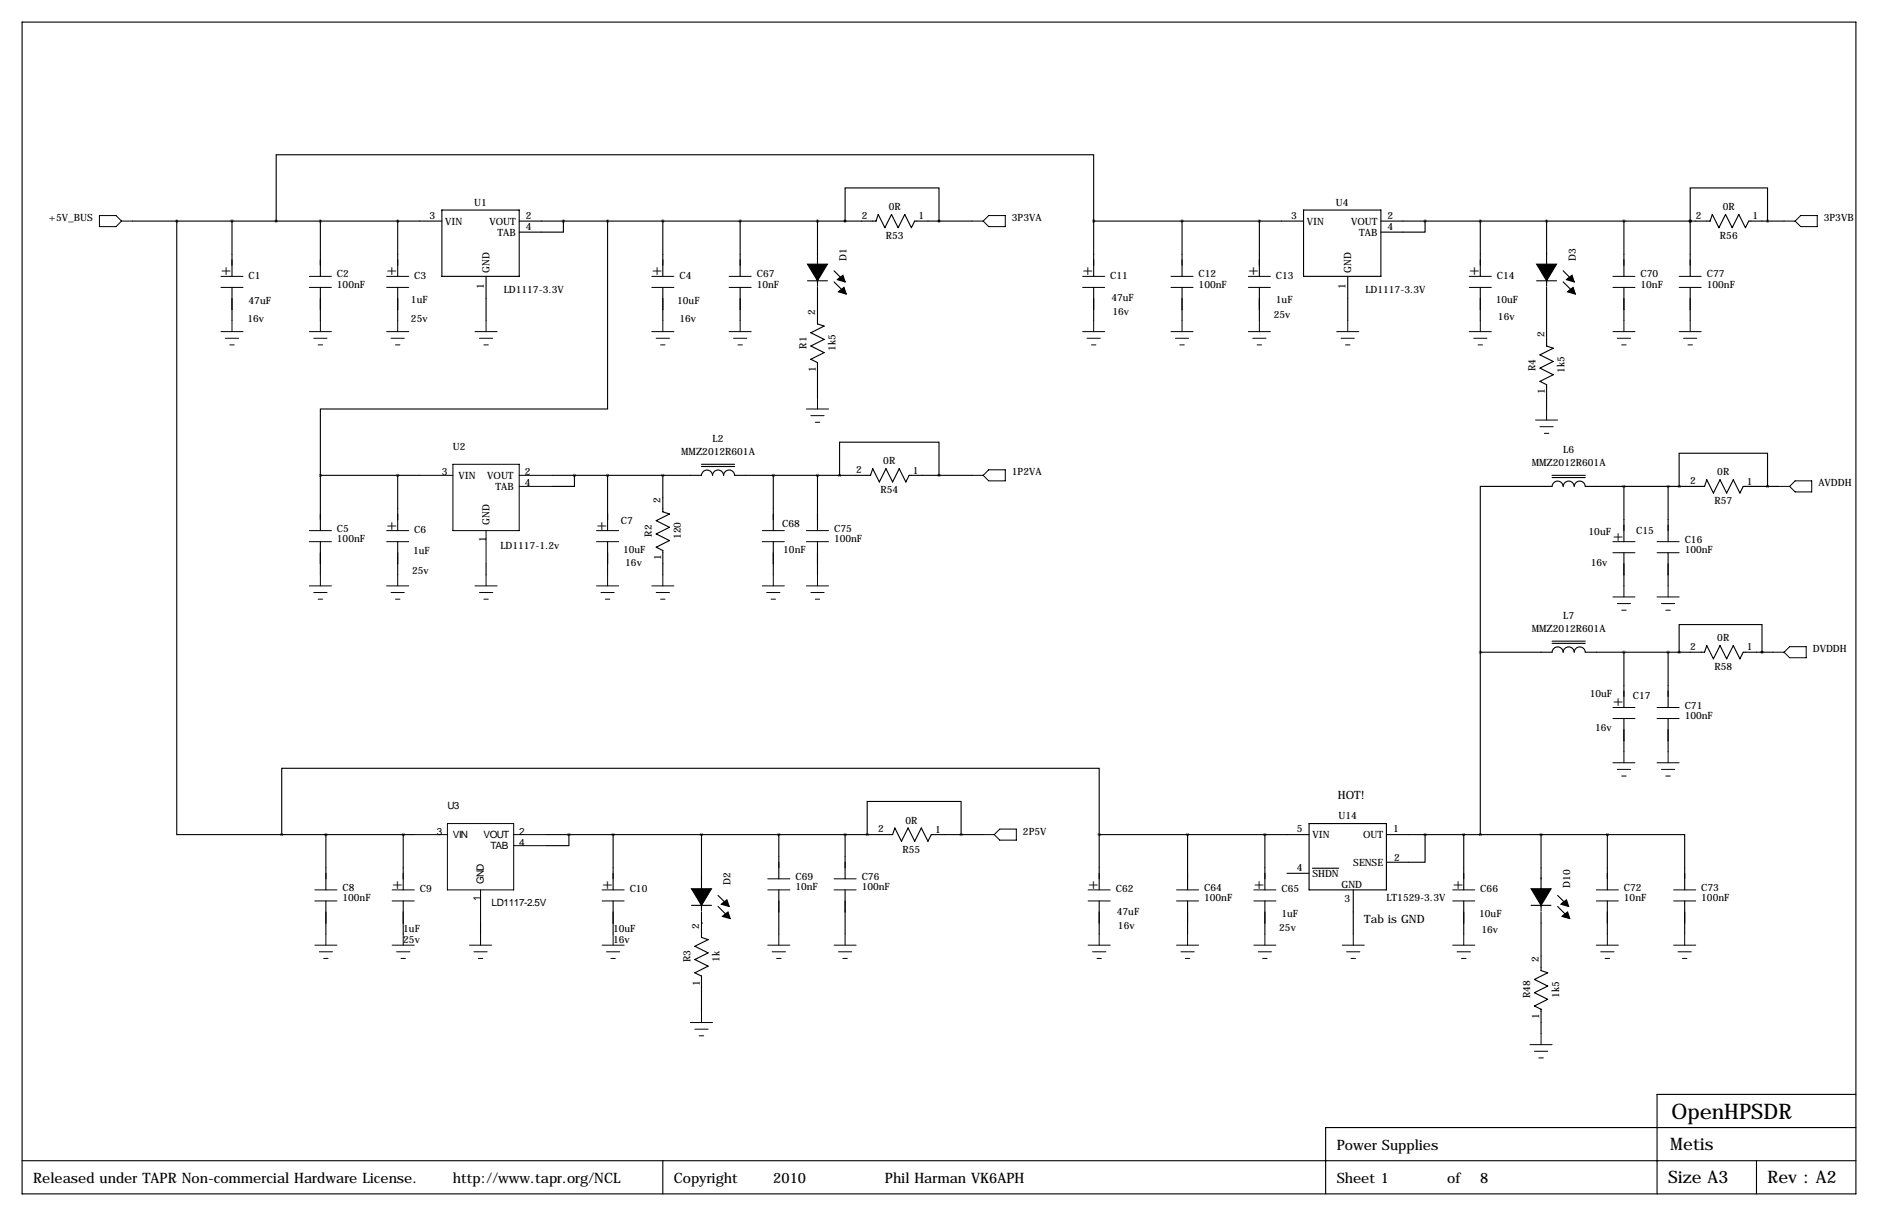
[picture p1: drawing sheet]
<svg xmlns="http://www.w3.org/2000/svg" width="432mm" height="279mm" viewBox="0 0 432 279" stroke-linecap="round" stroke-linejoin="round" font-family="sans-serif">
<g fill="none" stroke="#000" stroke-width=".25">
<path d="M5.1 5.1h421.6v269.2h-421.6zM30.5 50.8h71.1M40.6 50.8v141h24.2M53.3 50.8v12.7M63.5 50.8v-15.2h188v15.2M73.7 50.8v12.7M91.4 50.8v12.7M101.6 48.3h17.8v15.2h-17.8zM119.4 50.8h82l.5-1.5 1.6 3 1.5-3 1.5 3 1.5-3 1.5 3 .8-1.5h13.2M129.5 50.8v2.5h-10.1M139.7 50.8v43.2h-66v15.2M152.4 50.8v12.7"/>
<path d="M170.2 50.8v12.7M188 50.8v15M194.3 50.8v-7.6h21.6v7.6M251.5 50.8h48.2M251.5 50.8v12.7M271.8 50.8v12.7M289.6 50.8v12.7M299.7 48.3h17.8v15.2h-17.8zM317.5 50.8h75.7l.5-1.5 1.5 3 1.5-3 1.6 3 1.5-3 1.5 3 .8-1.5h8.1M327.7 50.8v2.5h-10.2M340.4 50.8v12.7M355.6 50.8v15"/>
<path d="M373.4 50.8v12.7M388.6 50.8h.1M388.6 50.8v-7.6h17.8v7.6M388.6 50.8v12.7M53.3 66v7.7M73.7 66v7.7M91.4 66v7.7M111.8 63.5v10.2M152.4 66v7.7M170.2 66v7.7M185.7 64.5h4.5M188 66v8.4l1.5 .5-3.1 1.6 3.1 1.5-3.1 1.5 3.1 1.5-3.1 1.5 1.6 .8v8.1"/>
<path d="M191.8 62.2l2.5 2.6M191.8 64.8l2.5 2.5M251.5 66v7.7M271.8 66v7.7M289.6 66v7.7M309.9 63.5v10.2M340.4 66v7.7M353.3 64.5h4.6M355.6 66v13.5l1.5 .5-3 1.5 3 1.6-3 1.5 3 1.5-3 1.5 1.5 .8v5.6M359.4 62.2l2.5 2.6M359.4 64.8l2.5 2.5M373.4 66v7.7"/>
<path d="M388.6 66v7.7M73.7 109.2v12.7M73.7 109.2h22.8M91.4 109.2v12.7M127 109.2h34.3a1.27 1.27 0 0 1 1.3-1.2 1.27 1.27 0 0 1 1.2 1.2 1.27 1.27 0 0 1 1.3-1.2 1.27 1.27 0 0 1 1.3 1.2 1.27 1.27 0 0 1 1.2-1.2 1.27 1.27 0 0 1 1.3 1.2M132.1 109.2v2.6h-5.1M139.7 109.2v12.7M152.4 109.2v8.4l1.5 .5-3 1.5 3 1.6-3 1.5 3 1.5-3 1.5 1.5 .8v5.6M161.3 107.2h7.6M161.3 106.7h7.6M168.9 109.2h31.3l.5-1.5 1.5 3 1.5-3 1.5 3 1.6-3 1.5 3 .7-1.5h14.5M177.8 109.2v12.7"/>
<path d="M188 109.2v12.7M193 109.2v-7.6h22.9v7.6M356.9 109.2h7.6M356.9 109.7h7.6M373.4 111.8v12.7M383.5 111.8v12.7M386.1 111.8v-7.7h20.3v7.7M408.9 111.8h-8.1l-.8 1.5-1.5-3.1-1.5 3.1-1.5-3.1-1.5 3.1-1.6-3.1-.5 1.6h-27.4a1.27 1.27 0 0 0-1.3-1.3 1.27 1.27 0 0 0-1.3 1.3 1.27 1.27 0 0 0-1.2-1.3 1.27 1.27 0 0 0-1.3 1.3 1.27 1.27 0 0 0-1.3-1.3 1.27 1.27 0 0 0-1.2 1.2l-16.5 .1v38.1M73.7 124.5v7.6M91.4 124.5v7.6M111.8 129.5v2.6M139.7 124.5v7.6"/>
<path d="M177.8 124.5v7.6M188 124.5v7.6M373.4 127v7.6M383.5 127v7.6M340.4 149.9l16.5-.1a1.27 1.27 0 0 1 1.2-1.2 1.27 1.27 0 0 1 1.3 1.3 1.27 1.27 0 0 1 1.3-1.3 1.27 1.27 0 0 1 1.2 1.3 1.27 1.27 0 0 1 1.3-1.3 1.27 1.27 0 0 1 1.3 1.3h27.4l.5-1.6 1.6 3.1 1.5-3.1 1.5 3.1 1.5-3.1 1.5 3.1 .8-1.5h6.9M340.4 149.9v41.9M356.9 147.8h7.6M356.9 147.3h7.6M373.4 149.9v12.7M383.5 149.9v12.7M386.1 149.9v-6.4h19v6.4M373.4 165.1v7.6"/>
<path d="M383.5 165.1v7.6M64.8 191.8v-15.3h187.9v15.3M64.8 191.8h30.4M74.9 191.8v12.7M92.7 191.8v12.7M125.7 191.8h79.5l.5-1.6 1.6 3.1 1.5-3.1 1.5 3.1 1.5-3.1 1.6 3.1 .7-1.5h12M130.8 191.8v2.5h-5.1M141 191.8v12.7M161.3 191.8v17.5M179.1 191.8v10.1M194.3 191.8v10.1M199.4 191.8v-7.7h21.6v7.7"/>
<path d="M252.7 191.8v12.7M252.7 191.8h48.3M273 191.8v12.7M290.8 191.8v12.7M301 189.2h17.8v15.3h-17.8zM301.8 199.5h6M318.8 191.8h50.8M327.7 191.8v6.3h-8.9M336.5 191.8v12.7M354.3 191.8v17.5M369.6 191.8h17.7v12.7M369.6 191.8v12.7"/>
<path d="M74.9 207v7.6M92.7 207v7.6M110.5 212.1v2.5M141 207v7.6M159 208h4.6M161.3 212.1h.1M161.3 209.5v5.9l1.5 .5-3 1.5 3 1.5-3 1.6 3 1.5-3 1.5 1.5 .8v8.1M165.1 205.7l2.5 2.6M165.1 208.3l2.5 2.5M179.1 204.5v10.1M194.3 204.5v10.1M252.7 207v7.6"/>
<path d="M273 207v7.6M290.8 207v7.6M295.9 200.7h5.1M311.1 204.5v10.1M336.5 207v7.6M352 208h4.6M354.3 209.5v13.5l1.6 .5-3.1 1.5 3.1 1.6-3.1 1.5 3.1 1.5-3.1 1.5 1.5 .8v5.6M358.1 205.7l2.6 2.6M358.1 208.3l2.6 2.5M369.6 207v7.6M387.3 207v7.6M426.7 259.1h-121.9v15.2"/>
<path d="M426.7 251.5h-45.7v22.8M5.1 266.7h421.6M152.4 266.7v7.6M403.9 266.7v7.6"/>
</g>
<g fill="none" stroke="#000" stroke-width=".23">
<path d="M22.9 49.5h3.8l1.2 1.3-1.2 1.3h-3.8zM27.9 50.8h2.6M223.5 50.8h2.6M226.1 50.8l1.2-1.3h3.8v2.6h-3.8zM410.2 50.8h2.5M414 49.5h3.8v2.6h-3.8l-1.3-1.3zM50.8 63.5h5.1M50.8 66h5.1M50.8 76.2h5.1M51.8 77.7h3.1M52.8 79.2h1M53.3 73.7v2.5"/>
<path d="M71.1 63.5h5.1M71.1 66h5.1M71.1 76.2h5.1M72.1 77.7h3.1M73.2 79.2h1M73.7 73.7v2.5M88.9 63.5h5.1M88.9 66h5.1M88.9 76.2h5.1M89.9 77.7h3.1M90.9 79.2h1M91.4 73.7v2.5"/>
<path d="M109.2 76.2h5.1M110.2 77.7h3.1M111.3 79.2h1M111.8 73.7v2.5M149.9 63.5h5M149.9 66h5M149.9 76.2h5M150.9 77.7h3M151.9 79.2h1M152.4 73.7v2.5M167.6 63.5h5.1M167.6 66h5.1"/>
<path d="M167.6 76.2h5.1M168.7 77.7h3M169.7 79.2h1M170.2 73.7v2.5M248.9 63.5h5.1M248.9 66h5.1M248.9 76.2h5.1M249.9 77.7h3.1M251 79.2h1M251.5 73.7v2.5M269.2 63.5h5.1M269.2 66h5.1"/>
<path d="M269.2 76.2h5.1M270.3 77.7h3M271.3 79.2h1M271.8 73.7v2.5M287 63.5h5.1M287 66h5.1M287 76.2h5.1M288 77.7h3.1M289.1 79.2h1M289.6 73.7v2.5M307.3 76.2h5.1M308.4 77.7h3"/>
<path d="M309.4 79.2h1M309.9 73.7v2.5M337.8 63.5h5.1M337.8 66h5.1M337.8 76.2h5.1M338.8 77.7h3.1M339.9 79.2h1M340.4 73.7v2.5M370.8 63.5h5.1M370.8 66h5.1M370.8 76.2h5.1M371.9 77.7h3"/>
<path d="M372.9 79.2h1M373.4 73.7v2.5M386.1 63.5h5.1M386.1 66h5.1M386.1 76.2h5.1M387.1 77.7h3M388.1 79.2h1M388.6 73.7v2.5M185.4 94h5.1M186.4 95.5h3.1M187.5 97h1M188 91.4v2.6"/>
<path d="M353.1 96.5h5M354.1 98h3M355.1 99.6h1M355.6 94v2.5M96.5 109.2h7.6M104.1 106.7h15.3v15.2h-15.3zM119.4 109.2h7.6M119.4 111.8h7.6M223.5 109.2h2.6M226.1 109.2l1.2-1.3h3.8v2.6h-3.8zM408.9 111.8h2.6M411.5 111.8l1.2-1.3h3.9v2.5h-3.9z"/>
<path d="M71.1 121.9h5.1M71.1 124.5h5.1M71.1 134.6h5.1M72.1 136.1h3.1M73.2 137.7h1M73.7 132.1v2.5M88.9 121.9h5.1M88.9 124.5h5.1M88.9 134.6h5.1M89.9 136.1h3.1M90.9 137.7h1M91.4 132.1v2.5"/>
<path d="M109.2 134.6h5.1M110.2 136.1h3.1M111.3 137.7h1M111.8 121.9v7.6M111.8 132.1v2.5M137.2 121.9h5M137.2 124.5h5M137.2 134.6h5M138.2 136.1h3M139.2 137.7h1M139.7 132.1v2.5M149.9 134.6h5"/>
<path d="M150.9 136.1h3M151.9 137.7h1M152.4 132.1v2.5M175.3 121.9h5M175.3 124.5h5M175.3 134.6h5M176.3 136.1h3M177.3 137.7h1M177.8 132.1v2.5M185.4 121.9h5.1M185.4 124.5h5.1M185.4 134.6h5.1"/>
<path d="M186.4 136.1h3.1M187.5 137.7h1M188 132.1v2.5M370.8 124.5h5.1M370.8 127h5.1M370.8 137.2h5.1M371.9 138.7h3M373.4 134.6v2.6M381 124.5h5.1M381 127h5.1M381 137.2h5.1M382 138.7h3.1"/>
<path d="M383.5 134.6v2.6M372.9 140.2h1M383 140.2h1M407.7 149.9h2.5M411.5 148.6h3.8v2.5h-3.8l-1.3-1.2zM370.8 162.6h5.1M370.8 165.1h5.1M370.8 175.3h5.1M371.9 176.8h3M372.9 178.3h1M373.4 172.7v2.6M381 162.6h5.1"/>
<path d="M381 165.1h5.1M381 175.3h5.1M382 176.8h3.1M383 178.3h1M383.5 172.7v2.6M95.2 191.8h7.7M102.9 189.2h15.2v15.3h-15.2zM118.1 191.8h7.6M118.1 194.3h7.6M226.1 191.8h2.5M229.9 190.5h3.8v2.5h-3.8l-1.3-1.2zM72.4 204.5h5.1"/>
<path d="M72.4 207h5.1M72.4 217.2h5.1M73.4 218.7h3.1M74.9 214.6v2.6M90.2 204.5h5M90.2 207h5M90.2 217.2h5M91.2 218.7h3M92.7 214.6v2.6M107.9 217.2h5.1M109 218.7h3M110.5 204.5v7.6"/>
<path d="M110.5 214.6v2.6M138.4 204.5h5.1M138.4 207h5.1M138.4 217.2h5.1M139.4 218.7h3.1M141 214.6v2.6M176.5 204.5h5.1M176.5 201.9h5.1M176.5 217.2h5.1M177.5 218.7h3.1M179.1 214.6v2.6M191.8 204.5h5"/>
<path d="M191.8 201.9h5M191.8 217.2h5M192.8 218.7h3M194.3 214.6v2.6M250.2 204.5h5.1M250.2 207h5.1M250.2 217.2h5.1M251.2 218.7h3.1M252.7 214.6v2.6M270.5 204.5h5.1M270.5 207h5.1M270.5 217.2h5.1"/>
<path d="M271.5 218.7h3.1M273 214.6v2.6M288.3 204.5h5.1M288.3 207h5.1M288.3 217.2h5.1M289.3 218.7h3.1M290.8 214.6v2.6M308.6 217.2h5.1M309.6 218.7h3.1M311.1 214.6v2.6M334 204.5h5.1M334 207h5.1"/>
<path d="M334 217.2h5.1M335 218.7h3.1M336.5 214.6v2.6M367 204.5h5.1M367 207h5.1M367 217.2h5.1M368 218.7h3.1M369.6 214.6v2.6M384.8 204.5h5.1M384.8 207h5.1M384.8 217.2h5.1M385.8 218.7h3.1"/>
<path d="M387.3 214.6v2.6M74.4 220.2h1M92.2 220.2h1M110 220.2h1M140.5 220.2h1M158.7 234.9h5.1M159.8 236.5h3M160.8 238h1M161.3 232.4v2.5M178.6 220.2h1M193.8 220.2h1M252.2 220.2h1"/>
<path d="M272.5 220.2h1.1M290.3 220.2h1M310.6 220.2h1.1M336 220.2h1.1M354.3 237.5v2.5M369.1 220.2h1M386.8 220.2h1.1M351.8 240h5.1M352.8 241.6h3.1M353.8 243.1h1"/>
</g>
<g fill="#000" stroke="#000" stroke-width=".25">
<path d="M185.7 60.7h2.3v3.8zM188 60.7h2.2l-2.2 3.8zM192.5 64.3l1.3-1.1 .5 1.6zM192.8 67.1l1.3-1.1 .5 1.6zM353.3 60.7h2.3v3.8zM355.6 60.7h2.3l-2.3 3.8zM360.2 64.3l1.2-1.1 .5 1.6zM360.4 67.1l1.3-1.1 .5 1.6zM159 204.2h2.3v3.8zM161.3 204.2h2.3l-2.3 3.8zM165.9 207.8l1.2-1 .5 1.5zM166.1 210.6l1.3-1.1 .5 1.6z"/>
<path d="M352 204.2h2.3v3.8zM354.3 204.2h2.3l-2.3 3.8zM358.9 207.8l1.3-1 .5 1.5zM359.4 210.3l1-.8 .5 1.6-1.7-.5z"/>
</g>
<path d="M53.3 50.8a.05 .05 0 0 0 .1 0 .05 .05 0 0 0-.1 0zM73.6 50.8a.05 .05 0 0 0 .1 0 .05 .05 0 0 0-.1 0zM91.4 50.8a.05 .05 0 0 0 .1 0 .05 .05 0 0 0-.1 0zM129.5 50.8a.05 .05 0 0 0 .1 0 .05 .05 0 0 0-.1 0zM91.4 109.2a.05 .05 0 0 0 .1 0 .05 .05 0 0 0-.1 0zM73.6 109.2a.05 .05 0 0 0 .1 0 .05 .05 0 0 0-.1 0zM40.6 50.8a.05 .05 0 0 0 .1 0 .05 .05 0 0 0-.1 0zM74.9 191.8a.05 .05 0 0 0 .1 0 .05 .05 0 0 0-.1 0zM140.9 191.8a.05 .05 0 0 0 .1 0 .05 .05 0 0 0-.1 0zM289.5 50.8a.05 .05 0 0 0 .1 0 .05 .05 0 0 0-.1 0zM327.6 50.8a.05 .05 0 0 0 .1 0 .05 .05 0 0 0-.1 0zM251.4 50.8a.05 .05 0 0 0 .1 0 .05 .05 0 0 0-.1 0zM273 191.8a.05 .05 0 0 0 .1 0 .05 .05 0 0 0-.1 0zM290.8 191.8a.05 .05 0 0 0 .1 0 .05 .05 0 0 0-.1 0zM252.7 191.8a.05 .05 0 0 0 .1 0 .05 .05 0 0 0-.1 0zM64.7 191.8a.05 .05 0 0 0 .1 0 .05 .05 0 0 0-.1 0zM179 191.8a.05 .05 0 0 0 .1 0 .05 .05 0 0 0-.1 0zM336.5 191.8a.05 .05 0 0 0 .1 0 .05 .05 0 0 0-.1 0zM354.3 191.8a.05 .05 0 0 0 .1 0 .05 .05 0 0 0-.1 0zM369.5 191.8a.05 .05 0 0 0 .1 0 .05 .05 0 0 0-.1 0zM340.3 50.8a.05 .05 0 0 0 .1 0 .05 .05 0 0 0-.1 0zM340.3 191.8a.05 .05 0 0 0 .1 0 .05 .05 0 0 0-.1 0zM340.3 149.9a.05 .05 0 0 0 .1 0 .05 .05 0 0 0-.1 0zM327.6 191.8a.05 .05 0 0 0 .1 0 .05 .05 0 0 0-.1 0zM187.9 50.8a.05 .05 0 0 0 .1 0 .05 .05 0 0 0-.1 0zM187.9 109.2a.05 .05 0 0 0 .1 0 .05 .05 0 0 0-.1 0zM193 109.2a.05 .05 0 0 0 .1 0 .05 .05 0 0 0-.1 0zM383.5 149.9a.05 .05 0 0 0 .1 0 .05 .05 0 0 0-.1 0zM405.1 149.9a.05 .05 0 0 0 .1 0 .05 .05 0 0 0-.1 0zM383.5 111.8a.05 .05 0 0 0 .1 0 .05 .05 0 0 0-.1 0z" fill="#000" stroke="#000" stroke-width=".63"/>
<text font-size="4.9" x="384.3" y="257">OpenHPSDR</text>
<g font-size="4">
<text x="384" y="264.2">Metis</text>
<text x="383.5" y="271.8">Size A3</text>
<text x="406.4" y="271.8">Rev : A2</text>
</g>
<g font-size="3.6">
<text x="50.8" y="63.2">+</text>
<text x="88.9" y="63.2">+</text>
<text x="149.9" y="63.2">+</text>
<text x="248.9" y="63.2">+</text>
<text x="287" y="63.2">+</text>
<text x="337.8" y="63.2">+</text>
<text x="88.9" y="121.7">+</text>
<text x="137.2" y="121.7">+</text>
<text x="370.8" y="124.2">+</text>
<text x="370.8" y="162.3">+</text>
<text x="90.2" y="204.2">+</text>
<text x="138.4" y="204.2">+</text>
<text x="250.2" y="204.2">+</text>
<text x="288.3" y="204.2">+</text>
<text x="334" y="204.2">+</text>
</g>
<g font-size="3.3">
<text x="307.3" y="264.2">Power Supplies</text>
<text x="7.6" y="271.8">Released under TAPR Non-commercial Hardware License.</text>
<text x="104.1" y="271.8">http://www.tapr.org/NCL</text>
<text x="154.9" y="271.8">Copyright</text>
<text x="177.8" y="271.8">2010</text>
<text x="203.5" y="271.8">Phil Harman VK6APH</text>
<text x="307.3" y="271.8">Sheet 1</text>
<text x="332.7" y="271.8">of</text>
<text x="340.4" y="271.8">8</text>
</g>
<g font-size="2.6">
<text x="307.6" y="183.6">HOT!</text>
<text x="313.7" y="212.1">Tab is GND</text>
</g>
<g font-size="2.3">
<text x="109" y="47.2">U1</text>
<text x="307.2" y="47.2">U4</text>
<text x="11.2" y="50.8">+5V_BUS</text>
<text x="98.8" y="50.3">3</text>
<text x="102.4" y="51.6">VIN</text>
<text x="112.6" y="51.6">VOUT</text>
<text x="120.9" y="50.3">2</text>
<text x="120.9" y="52.8">4</text>
<text x="198.1" y="50.3">2</text>
<text x="204.4" y="48.3">0R</text>
<text x="211.2" y="50.4">1</text>
<text x="232.7" y="50.8">3P3VA</text>
<text x="296.9" y="50.3">3</text>
<text x="300.5" y="51.6">VIN</text>
<text x="310.7" y="51.6">VOUT</text>
<text x="319" y="50.3">2</text>
<text x="319" y="52.8">4</text>
<text x="389.9" y="50.3">2</text>
<text x="396.1" y="48.3">0R</text>
<text x="402.9" y="50.4">1</text>
<text x="419.4" y="50.8">3P3VB</text>
<text x="114.4" y="54.1">TAB</text>
<text x="194.7" y="59.9" transform="rotate(-90 194.7 59.9)">D1</text>
<text x="203.7" y="55">R53</text>
<text x="312.5" y="54.1">TAB</text>
<text x="362.3" y="59.9" transform="rotate(-90 362.3 59.9)">D3</text>
<text x="395.5" y="55">R56</text>
<text x="57.1" y="64">C1</text>
<text x="77.5" y="63.8">C2</text>
<text x="95.2" y="64">C3</text>
<text x="112.6" y="62.7" transform="rotate(-90 112.6 62.7)">GND</text>
<text x="156.2" y="64">C4</text>
<text x="174" y="63.8">C67</text>
<text x="255.3" y="64">C11</text>
<text x="275.6" y="63.8">C12</text>
<text x="293.4" y="64">C13</text>
<text x="310.7" y="62.7" transform="rotate(-90 310.7 62.7)">GND</text>
<text x="344.2" y="64">C14</text>
<text x="377.2" y="63.8">C70</text>
<text x="392.4" y="63.8">C77</text>
<text x="57.1" y="69.9">47uF</text>
<text x="77.5" y="66.1">100nF</text>
<text x="94.5" y="69.7">1uF</text>
<text x="111.3" y="66.3" transform="rotate(-90 111.3 66.3)">1</text>
<text x="115.8" y="67.4">LD1117-3.3V</text>
<text x="155.7" y="69.9">10uF</text>
<text x="174" y="66.1">10nF</text>
<text x="255.5" y="69.2">47uF</text>
<text x="275.6" y="66.1">100nF</text>
<text x="293.4" y="69.7">1uF</text>
<text x="309.4" y="66.3" transform="rotate(-90 309.4 66.3)">1</text>
<text x="313.9" y="67.4">LD1117-3.3V</text>
<text x="343.9" y="69.7">10uF</text>
<text x="377.2" y="66.1">10nF</text>
<text x="392.4" y="66.1">100nF</text>
<text x="56.9" y="74">16v</text>
<text x="94.5" y="74">25v</text>
<text x="156.2" y="74">16v</text>
<text x="187.5" y="72.4" transform="rotate(-90 187.5 72.4)">2</text>
<text x="255.8" y="72.5">16v</text>
<text x="292.9" y="73">25v</text>
<text x="344.4" y="73.5">16v</text>
<text x="355.1" y="77.5" transform="rotate(-90 355.1 77.5)">2</text>
<text x="185.4" y="80.1" transform="rotate(-90 185.4 80.1)">R1</text>
<text x="192.1" y="80.7" transform="rotate(-90 192.1 80.7)">1k5</text>
<text x="187.6" y="85.5" transform="rotate(-90 187.6 85.5)">1</text>
<text x="353.1" y="85.2" transform="rotate(-90 353.1 85.2)">R4</text>
<text x="359.8" y="85.7" transform="rotate(-90 359.8 85.7)">1k5</text>
<text x="355.2" y="90.6" transform="rotate(-90 355.2 90.6)">1</text>
<text x="163.8" y="101.6">L2</text>
<text x="104.1" y="103.4">U2</text>
<text x="156.6" y="104.5">MMZ2012R601A</text>
<text x="203.1" y="106.7">0R</text>
<text x="352.2" y="107">MMZ2012R601A</text>
<text x="359.4" y="104.1">L6</text>
<text x="101.6" y="109.2">3</text>
<text x="105.4" y="110">VIN</text>
<text x="112" y="110">VOUT</text>
<text x="113.9" y="112.6">TAB</text>
<text x="120.6" y="109.2">2</text>
<text x="120.6" y="111.8">4</text>
<text x="196.8" y="108.7">2</text>
<text x="202.4" y="113.4">R54</text>
<text x="209.9" y="108.8">1</text>
<text x="232.7" y="109.2">1P2VA</text>
<text x="388.6" y="111.3">2</text>
<text x="394.9" y="109.2">0R</text>
<text x="401.7" y="111.4">1</text>
<text x="418.1" y="111.8">AVDDH</text>
<text x="151.9" y="115.6" transform="rotate(-90 151.9 115.6)">2</text>
<text x="394.2" y="115.9">R57</text>
<text x="77.5" y="122.2">C5</text>
<text x="77.5" y="124.5">100nF</text>
<text x="95.2" y="122.4">C6</text>
<text x="111.8" y="124.5" transform="rotate(-90 111.8 124.5)">1</text>
<text x="112.6" y="120.7" transform="rotate(-90 112.6 120.7)">GND</text>
<text x="142.7" y="120.4">C7</text>
<text x="149.9" y="123.3" transform="rotate(-90 149.9 123.3)">R2</text>
<text x="156.6" y="123.9" transform="rotate(-90 156.6 123.9)">120</text>
<text x="179.8" y="121.2">C68</text>
<text x="191.8" y="122.2">C75</text>
<text x="191.8" y="124.5">100nF</text>
<text x="365.3" y="123">10uF</text>
<text x="376.2" y="122.7">C15</text>
<text x="387.3" y="124.7">C16</text>
<text x="94.7" y="131.9">25v</text>
<text x="95" y="127.3">1uF</text>
<text x="115.1" y="126.1">LD1117-1.2v</text>
<text x="143.3" y="127.1">10uF</text>
<text x="143.8" y="130.1">16v</text>
<text x="152" y="128.7" transform="rotate(-90 152 128.7)">1</text>
<text x="180.1" y="127.1">10nF</text>
<text x="365.8" y="130.1">16v</text>
<text x="387.3" y="127.1">100nF</text>
<text x="359.4" y="142.2">L7</text>
<text x="352.2" y="145.1">MMZ2012R601A</text>
<text x="388.6" y="149.4">2</text>
<text x="394.9" y="147.3">0R</text>
<text x="401.7" y="149.5">1</text>
<text x="416.8" y="149.9">DVDDH</text>
<text x="394.2" y="154">R58</text>
<text x="365.5" y="160.1">10uF</text>
<text x="375.4" y="160.5">C17</text>
<text x="366.8" y="168">16v</text>
<text x="387.3" y="162.8">C71</text>
<text x="387.3" y="165.2">100nF</text>
<text x="102.9" y="185.9">U3</text>
<text x="100.4" y="191.8">3</text>
<text x="119.4" y="191.8">2</text>
<text x="201.9" y="191.3">2</text>
<text x="208.2" y="189.2">0R</text>
<text x="215" y="191.4">1</text>
<text x="235.2" y="191.8">2P5V</text>
<text x="298.1" y="191.3">5</text>
<text x="307.8" y="188.2">U14</text>
<text x="320.3" y="191.3">1</text>
<text x="104.1" y="192.5">VIN</text>
<text x="111.2" y="192.5">VOUT</text>
<text x="112.8" y="195.1">TAB</text>
<text x="119.4" y="194.3">4</text>
<text x="207.5" y="195.9">R55</text>
<text x="301.8" y="192.6">VIN</text>
<text x="313.4" y="192.6">OUT</text>
<text x="320.5" y="197.9">2</text>
<text x="111.3" y="203.2" transform="rotate(-90 111.3 203.2)">GND</text>
<text x="168" y="203.4" transform="rotate(-90 168 203.4)">D2</text>
<text x="182.9" y="202.2">C69</text>
<text x="198.1" y="202.2">C76</text>
<text x="298.1" y="200.2">4</text>
<text x="301.8" y="201.5">SHDN</text>
<text x="311.2" y="198.9">SENSE</text>
<text x="78.7" y="204.7">C8</text>
<text x="78.7" y="207.1">100nF</text>
<text x="96.5" y="205">C9</text>
<text x="110.5" y="206.9" transform="rotate(-90 110.5 206.9)">1</text>
<text x="113" y="208.3">LD1117-2.5V</text>
<text x="144.8" y="205">C10</text>
<text x="182.9" y="204.6">10nF</text>
<text x="198.1" y="204.6">100nF</text>
<text x="256.5" y="205">C62</text>
<text x="276.9" y="204.7">C64</text>
<text x="276.9" y="207.1">100nF</text>
<text x="294.6" y="205">C65</text>
<text x="308.4" y="204">GND</text>
<text x="309.1" y="207.4">3</text>
<text x="318.8" y="207.1">LT1529-3.3V</text>
<text x="340.4" y="205">C66</text>
<text x="361" y="204" transform="rotate(-90 361 204)">D10</text>
<text x="373.4" y="204.7">C72</text>
<text x="373.4" y="207.1">10nF</text>
<text x="391.2" y="204.7">C73</text>
<text x="391.2" y="207.1">100nF</text>
<text x="92.7" y="214.2">1uF</text>
<text x="141" y="214.2">10uF</text>
<text x="160.8" y="213.4" transform="rotate(-90 160.8 213.4)">2</text>
<text x="256.8" y="210.1">47uF</text>
<text x="257" y="213.4">16v</text>
<text x="294.1" y="214">25v</text>
<text x="294.6" y="210.7">1uF</text>
<text x="340.1" y="210.7">10uF</text>
<text x="340.6" y="214.5">16v</text>
<text x="92.7" y="216.8">25v</text>
<text x="141" y="216.8">16v</text>
<text x="158.7" y="221.1" transform="rotate(-90 158.7 221.1)">R3</text>
<text x="165.4" y="221" transform="rotate(-90 165.4 221)">1k</text>
<text x="353.8" y="221" transform="rotate(-90 353.8 221)">2</text>
<text x="160.9" y="226.5" transform="rotate(-90 160.9 226.5)">1</text>
<text x="351.8" y="229.4" transform="rotate(-90 351.8 229.4)">R48</text>
<text x="358.5" y="229.2" transform="rotate(-90 358.5 229.2)">1k5</text>
<text x="353.9" y="234.1" transform="rotate(-90 353.9 234.1)">1</text>
</g>
</svg>
